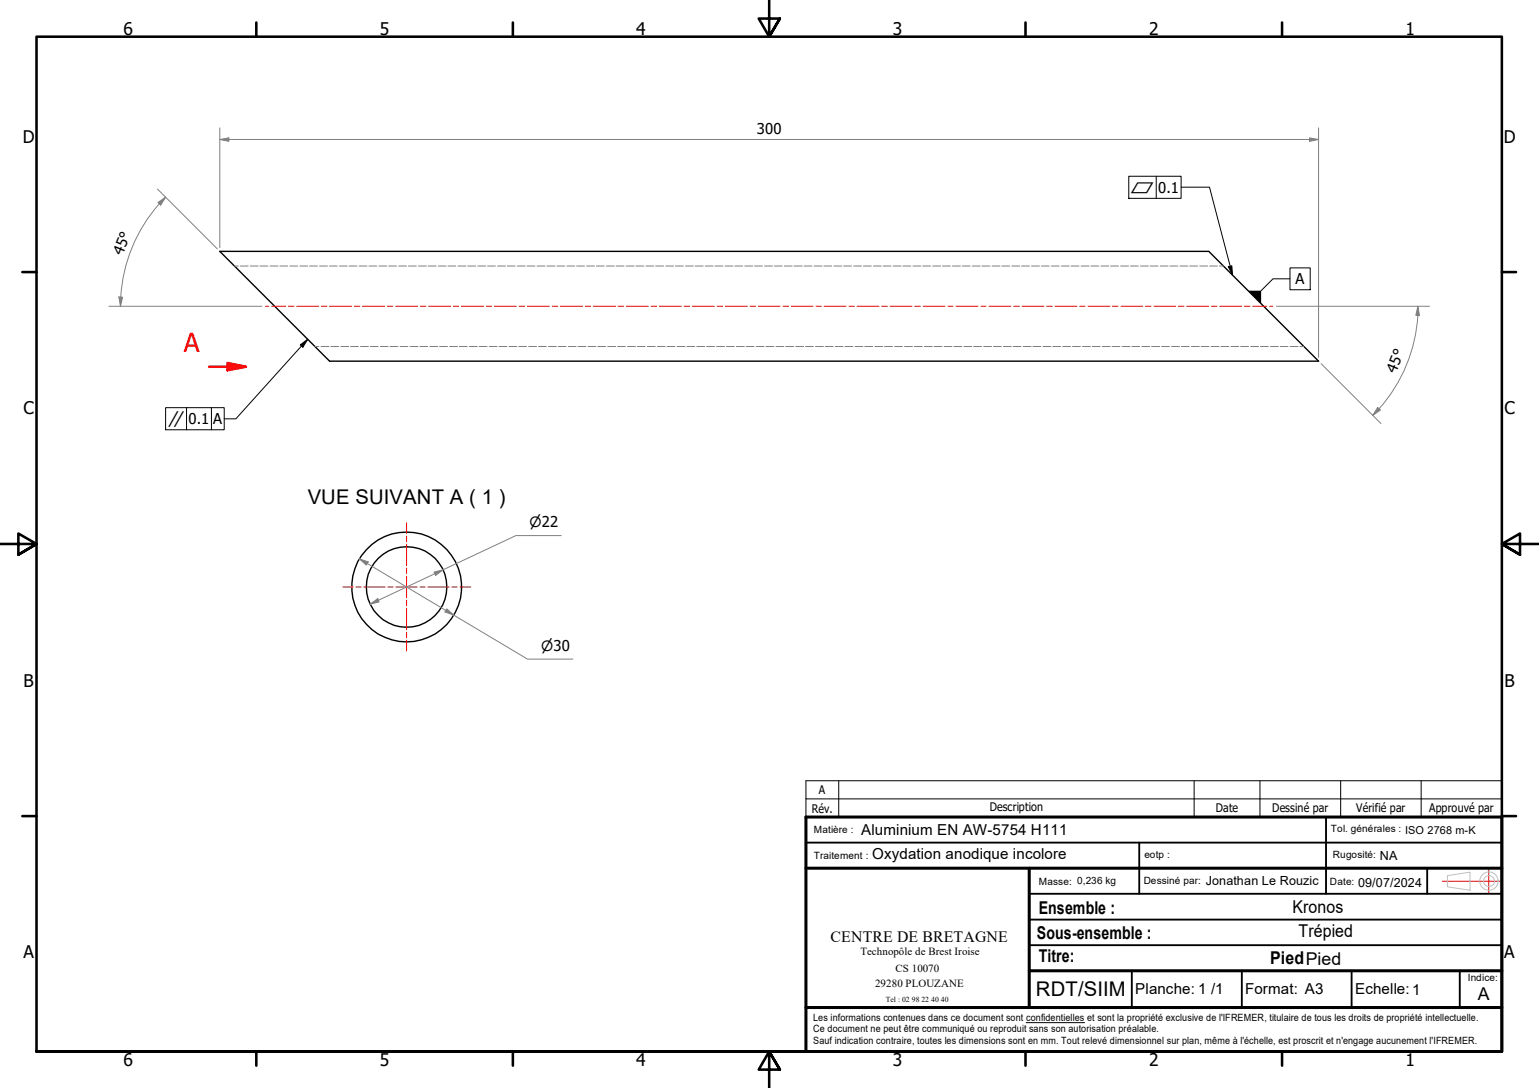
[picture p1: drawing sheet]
<svg xmlns="http://www.w3.org/2000/svg" width="420mm" height="297mm" viewBox="0 0 420 297" stroke-linecap="round" stroke-linejoin="round" font-family="sans-serif">
<g fill="none" stroke="#000" stroke-width=".38">
<path d="M60 68.6h270l30 30h-270z"/>
<circle cx="111" cy="160.3" r="15"/>
<circle cx="111" cy="160.3" r="11"/>
</g>
<g fill="none" stroke="#808080" stroke-width=".27">
<path d="M64 72.6h1.1M65.6 72.6h2.2M68.3 72.6h2.2M71 72.6h2.2M73.7 72.6h2.2M76.4 72.6h2.1M79.1 72.6h2.2M81.9 72.6h2.1M84.5 72.6h2.2M87.2 72.6h2.2M89.9 72.6h2.2M92.6 72.6h2.2"/>
<path d="M95.3 72.6h2.2M98 72.6h2.2M100.7 72.6h2.2M103.4 72.6h2.2M106.1 72.6h2.2M108.8 72.6h2.2M111.5 72.6h2.2M114.2 72.6h2.2M116.9 72.6h2.2M119.6 72.6h2.2M122.3 72.6h2.2M125 72.6h2.2"/>
<path d="M127.7 72.6h2.2M130.4 72.6h2.2M133.1 72.6h2.2M135.8 72.6h2.2M138.5 72.6h2.2M141.2 72.6h2.2M143.9 72.6h2.1M146.6 72.6h2.2M149.3 72.6h2.2M152 72.6h2.2M154.7 72.6h2.2M157.4 72.6h2.2"/>
<path d="M160.1 72.6h2.2M162.8 72.6h2.2M165.5 72.6h2.2M168.2 72.6h2.2M170.9 72.6h2.2M173.6 72.6h2.2M176.3 72.6h2.2M179 72.6h2.2M181.7 72.6h2.2M184.4 72.6h2.2M187.1 72.6h2.2M189.8 72.6h2.2"/>
<path d="M192.5 72.6h2.2M195.2 72.6h2.2M197.9 72.6h2.2M200.6 72.6h2.2M203.3 72.6h2.2M206 72.6h2.2M208.7 72.6h2.2M211.4 72.6h2.2M214.1 72.6h2.2M216.8 72.6h2.2M219.5 72.6h2.2M222.2 72.6h2.2"/>
<path d="M224.9 72.6h2.2M227.6 72.6h2.2M230.3 72.6h2.2M233 72.6h2.2M235.7 72.6h2.2M238.4 72.6h2.2M241.1 72.6h2.2M243.8 72.6h2.2M246.5 72.6h2.2M249.2 72.6h2.2M251.9 72.6h2.2M254.6 72.6h2.2"/>
<path d="M257.3 72.6h2.2M260 72.6h2.2M262.7 72.6h2.2M265.4 72.6h2.2M268.1 72.6h2.2M270.8 72.6h2.2M273.5 72.6h2.2M276.2 72.6h2.2M278.9 72.6h2.2M281.6 72.6h2.2M284.3 72.6h2.1M287 72.6h2.2"/>
<path d="M289.8 72.6h2.1M292.4 72.6h2.2M295.1 72.6h2.2M297.8 72.6h2.2M300.5 72.6h2.2M303.2 72.6h2.2M305.9 72.6h2.2M308.6 72.6h2.2M311.3 72.6h2.2M314 72.6h2.2M316.7 72.6h2.2M319.4 72.6h2.2"/>
<path d="M322.1 72.6h2.2M324.8 72.6h2.2M327.5 72.6h2.2M330.2 72.6h2.2M332.9 72.6h1.1M86 94.6h1.1M87.6 94.6h2.2M90.3 94.6h2.2M93 94.6h2.2M95.7 94.6h2.2M98.4 94.6h2.2M101.1 94.6h2.2"/>
<path d="M103.8 94.6h2.2M106.5 94.6h2.1M109.2 94.6h2.2M112 94.6h2.1M114.6 94.6h2.2M117.3 94.6h2.2M120 94.6h2.2M122.7 94.6h2.2M125.4 94.6h2.2M128.1 94.6h2.2M130.8 94.6h2.2M133.5 94.6h2.2"/>
<path d="M136.2 94.6h2.2M138.9 94.6h2.2M141.6 94.6h2.2M144.3 94.6h2.2M147 94.6h2.2M149.7 94.6h2.2M152.4 94.6h2.2M155.1 94.6h2.2M157.8 94.6h2.2M160.5 94.6h2.2M163.2 94.6h2.2M165.9 94.6h2.2"/>
<path d="M168.6 94.6h2.2M171.3 94.6h2.2M174 94.6h2.1M176.7 94.6h2.2M179.5 94.6h2.1M182.1 94.6h2.2M184.8 94.6h2.2M187.5 94.6h2.2M190.2 94.6h2.2M192.9 94.6h2.2M195.6 94.6h2.2M198.3 94.6h2.2"/>
<path d="M201 94.6h2.2M203.7 94.6h2.2M206.4 94.6h2.2M209.1 94.6h2.2M211.8 94.6h2.2M214.5 94.6h2.2M217.2 94.6h2.2M219.9 94.6h2.2M222.6 94.6h2.2M225.3 94.6h2.2M228 94.6h2.2M230.7 94.6h2.2"/>
<path d="M233.4 94.6h2.2M236.1 94.6h2.2M238.8 94.6h2.2M241.5 94.6h2.1M244.2 94.6h2.2M247 94.6h2.1M249.6 94.6h2.2M252.3 94.6h2.2M255 94.6h2.2M257.7 94.6h2.2M260.4 94.6h2.2M263.1 94.6h2.2"/>
<path d="M265.8 94.6h2.2M268.5 94.6h2.2M271.2 94.6h2.2M273.9 94.6h2.2M276.6 94.6h2.2M279.3 94.6h2.2M282 94.6h2.2M284.7 94.6h2.2M287.4 94.6h2.2M290.1 94.6h2.2M292.8 94.6h2.2M295.5 94.6h2.2"/>
<path d="M298.2 94.6h2.2M300.9 94.6h2.2M303.6 94.6h2.2M306.3 94.6h2.2M309 94.6h2.1M311.7 94.6h2.2M314.4 94.6h2.2M317.1 94.6h2.2M319.8 94.6h2.2M322.5 94.6h2.2M325.2 94.6h2.2M327.9 94.6h2.2"/>
<path d="M330.6 94.6h2.2M333.3 94.6h2.2M336 94.6h2.2M338.7 94.6h2.2M341.4 94.6h2.2M344.1 94.6h2.2M346.8 94.6h2.2M349.5 94.6h2.2M352.2 94.6h2.2M354.9 94.6h1.1"/>
</g>
<!-- layer: Lignes des vues en coupe(ISO)_IFREMER -->
<path d="M62.1 100.1h5" fill="none" stroke="#f00" stroke-width=".7"/>
<path d="M62.1 99.1l5 1-5 1z" fill-rule="evenodd" fill="#f00"/>
<path d="M62.1 99.1l5 1-5 1zM57.1 100.1h5" fill="none" stroke="#f00" stroke-width=".7"/>
<!-- layer: Cadre (ISO) -->
<g fill="none" stroke="#000" stroke-width=".7">
<path d="M70 6.1v3.9M140 6.1v3.9M210 0v10l-2.9-4.9h5.8l-2.9 4.9 2.9-4.9M280 6.1v3.9M350 6.1v3.9M6.1 74.3h3.9M410 74.3h3.9M0 148.5h10l-5-2.8v5.7l5-2.9-5 2.9M420 148.5h-10l5-2.8v5.7l-5-2.9 5 2.9M6.1 222.8h3.9M410 222.8h3.9M10 287.1v-277.1h400v277.1h-400h400"/>
<path d="M70 287.1v3.8M140 287.1v3.8M212.9 292l-2.9-4.9 2.9 4.9h-5.8l2.9-4.9v9.9M280 287.1v3.8M350 287.1v3.8"/>
</g>
<path d="M220 230h190M311 230v14M362 223.1v20.9M389.6 237v7M281 244h129M281 251.1h129M281 258h129M309 265v10.1M339 265v9.9M369 265v9.9M398.5 265v10.1" fill="none" stroke="#000" stroke-width=".51"/>
<path d="M220 237h190M281 237v38.1M220 275.1h190M281 265h129M220 287.1v-64h190v64" fill="none" stroke="#000" stroke-width=".83"/>
<!-- layer: AXE -->
<path d="M406.5 237.3v6.5M393.8 240.6h16" fill="none" stroke="#f00" stroke-width=".27"/>
<!-- layer: CONTOUR -->
<g fill="none" stroke="#c0c0c0" stroke-width=".27">
<path d="M395.2 239.1l6.1-1v5l-6.1-1z"/>
<circle cx="406.5" cy="240.6" r="2.51"/>
<circle cx="406.5" cy="240.6" r="1.49"/>
</g>
<!-- layer: Symboles(ISO)_IFREMER2 -->
<path d="M280.2 279.2h15.9" fill="none" stroke="#000" stroke-width=".27"/>
<!-- layer: Symboles(ISO)_IFREMER -->
<path d="M220 218.1v5h190v-9.9h-190v4.9h190M229 213.2v9.9M326 213.2v9.9M344 213.2v9.9M366 213.2v9.9M388 213.2v9.9" fill="none" stroke="#000" stroke-width=".27"/>
<g fill="none" stroke="#f00" stroke-width=".27">
<path d="M72.5 83.6h.8M74.2 83.6h3.8M78.7 83.6h1.6M81 83.6h6M87.8 83.6h1.5M90 83.6h6M96.8 83.6h1.4M99 83.6h6M105.7 83.6h1.6M108 83.6h6M114.7 83.6h1.6M117 83.6h6"/>
<path d="M123.8 83.6h1.4M126 83.6h6M132.8 83.6h1.4M135 83.6h6M141.7 83.6h1.6M144 83.6h6M150.7 83.6h1.6M153 83.6h6M159.8 83.6h1.4M162 83.6h6M168.7 83.6h1.5M171 83.6h6"/>
<path d="M177.7 83.6h1.6M180 83.6h6M186.8 83.6h1.5M189 83.6h6M195.8 83.6h1.4M198 83.6h6M204.7 83.6h1.5M207 83.6h6M213.7 83.6h1.6M216 83.6h6M222.8 83.6h1.4M225 83.6h6"/>
<path d="M231.8 83.6h1.4M234 83.6h6M240.7 83.6h1.6M243 83.6h6M249.7 83.6h1.6M252 83.6h6M258.8 83.6h1.4M261 83.6h6M267.8 83.6h1.4M270 83.6h6M276.7 83.6h1.6M279 83.6h6"/>
<path d="M285.8 83.6h1.5M288 83.6h6M294.8 83.6h1.4M297 83.6h6M303.7 83.6h1.5M306 83.6h6M312.7 83.6h1.6M315 83.6h6M321.8 83.6h1.5M324 83.6h6M330.8 83.6h1.4M333 83.6h6"/>
<path d="M339.7 83.6h1.5M342 83.6h3.8M346.6 83.6h.9"/>
</g>
<!-- layer: Marque de centre(ISO)_IFREMER -->
<g fill="none" stroke="#f00" stroke-width=".27">
<path d="M111 142.7v3M111 146.4v1.5M111 148.6v5.8M111 155.1v1.5M111 157.3v5.9M93.5 160.3h3M97.2 160.3h1.4M99.3 160.3h5.9M105.9 160.3h1.5M108.1 160.3h5.8M111 163.9v1.4M111 166.1v5.8"/>
<path d="M111 172.6v1.5M111 174.8v2.9M114.7 160.3h1.4M116.8 160.3h5.9M123.4 160.3h1.4M125.6 160.3h2.9"/>
</g>
<!-- layer: Cotes(ISO)_IFREMER -->
<path d="M121 155.6l-2.3 1" fill="none" stroke="#808080" stroke-width=".27"/>
<path d="M118.5 156.2l2.5-.6-2.1 1.5z" fill-rule="evenodd" fill="#808080"/>
<path d="M118.5 156.2l2.5-.6-2.1 1.5zM103.3 163.9l-2.3 1.1" fill="none" stroke="#808080" stroke-width=".27"/>
<path d="M101 165l2.1-1.6 .4 .9z" fill-rule="evenodd" fill="#808080"/>
<path d="M118.7 156.6l-15.4 7.3M153.2 146.2h-12.4l-19.8 9.4M101 165l2.1-1.6 .4 .9zM121.7 166.7l2.2 1.2" fill="none" stroke="#808080" stroke-width=".27"/>
<path d="M122 166.2l1.9 1.7-2.4-.8z" fill-rule="evenodd" fill="#808080"/>
<path d="M98.1 152.6l2.2 1.2M122 166.2l1.9 1.7-2.4-.8z" fill="none" stroke="#808080" stroke-width=".27"/>
<path d="M98.1 152.6l2.4 .8-.5 .9z" fill-rule="evenodd" fill="#808080"/>
<path d="M45.2 53.8l-1.7 1.9M98.1 152.6l2.4 .8-.5 .9zM100.3 153.8l21.4 12.9M123.9 167.9l20.1 12h12.4" fill="none" stroke="#808080" stroke-width=".27"/>
<path d="M43.1 55.3l2.1-1.5-1.3 2.2z" fill-rule="evenodd" fill="#808080"/>
<path d="M43.1 55.3l2.1-1.5-1.3 2.2zM33 81.1l-.1 2.5" fill="none" stroke="#808080" stroke-width=".27"/>
<path d="M32.4 81.1h1.1l-.6 2.5z" fill-rule="evenodd" fill="#808080"/>
<path d="M43 51.6l16.3 16.3M43.5 55.6a42.1 42.1 0 0 0-10.5 25.5M29.7 83.6h41.8M32.4 81.1h1.1l-.6 2.5zM387.1 83.6l-.1 2.5" fill="none" stroke="#808080" stroke-width=".27"/>
<path d="M387.1 83.6l.4 2.6-1-.1z" fill-rule="evenodd" fill="#808080"/>
<path d="M387.1 83.6l.4 2.6-1-.1zM376.5 111.6l-1.7 1.8" fill="none" stroke="#808080" stroke-width=".27"/>
<path d="M376.1 111.2l.8 .7-2.1 1.5z" fill-rule="evenodd" fill="#808080"/>
<path d="M60 38.1h2.5M348.5 83.6h41.8M360.7 99.3l16.3 16.3M387.1 86.1a42.1 42.1 0 0 1-10.6 25.5M376.1 111.2l.8 .7-2.1 1.5z" fill="none" stroke="#808080" stroke-width=".27"/>
<!-- layer: Symboles(ISO)_IFREMER -->
<path d="M308.2 48.1h14.3v6.1h-14.3zM315.7 48.1v6.1M322.5 51.1h7.7l6.3 24M335.3 72.8l1-.2 .2 2.5zM352.2 76.1h-4.7l-3.2 3.3M352.2 73.1h5.5v6h-5.5zM82 94.2l2-1.6-1.3 2.2zM84 92.6l-19.6 21.7h-3.2M45.2 111.3h16v6h-16zM50.9 111.3v6M57.7 111.3v6" fill="none" stroke="#000" stroke-width=".27"/>
<g fill="#000">
<path d="M335.3 72.8l1-.2 .2 2.5z" fill-rule="evenodd"/>
<path d="M82 94.2l2-1.6-1.3 2.2z" fill-rule="evenodd"/>
<path d="M340.7 79.4h3.6v3.5z" fill-rule="evenodd"/>
</g>
<!-- layer: Cotes(ISO)_IFREMER -->
<path d="M60 38.1l2.5-.5v1z" fill-rule="evenodd" fill="#808080"/>
<path d="M60 38.1l2.5-.5v1zM357.5 38.1h2.5" fill="none" stroke="#808080" stroke-width=".27"/>
<path d="M357.5 37.6l2.5 .5-2.5 .5z" fill-rule="evenodd" fill="#808080"/>
<path d="M60 34.9v32.7M62.5 38.1h295M357.5 37.6l2.5 .5-2.5 .5zM360 34.9v62.7" fill="none" stroke="#808080" stroke-width=".27"/>
<text font-size="7.2" fill="#f00" x="50.2" y="96.1">A</text>
<g font-size="5.5">
<text x="84" y="137.6">VUE SUIVANT A ( 1 )</text>
<text x="282.8" y="272">RDT/SIIM</text>
</g>
<g font-size="4.8">
<text x="33.7" y="9.6">6</text>
<text x="103.7" y="9.6">5</text>
<text x="173.7" y="9.6">4</text>
<text x="243.7" y="9.6">3</text>
<text x="313.7" y="9.6">2</text>
<text x="383.7" y="9.6">1</text>
<text x="6.2" y="38.9">D</text>
<text x="410.5" y="38.9">D</text>
<text x="6.4" y="113.1">C</text>
<text x="410.7" y="113.1">C</text>
<text x="6.4" y="187.4">B</text>
<text x="410.7" y="187.4">B</text>
<text x="283.6" y="249.4">Ensemble :</text>
<text x="352.9" y="249.3">Kronos</text>
<text x="283.1" y="256.3">Sous-ensemble :</text>
<text x="354.5" y="255.8">Trépied</text>
<text x="6.4" y="261.7">A</text>
<text x="283.6" y="262.7">Titre:</text>
<text x="346.8" y="263.3">PiedPied</text>
<text x="410.7" y="261.7">A</text>
<text x="403.4" y="273.1">A</text>
<text x="33.7" y="290.9">6</text>
<text x="103.7" y="290.9">5</text>
<text x="173.7" y="290.9">4</text>
<text x="243.7" y="290.9">3</text>
<text x="313.7" y="290.9">2</text>
<text x="383.7" y="290.9">1</text>
</g>
<text font-size="4.3" x="226.8" y="257.2">CENTRE DE BRETAGNE</text>
<g font-size="4.1">
<text x="206.6" y="36.5">300</text>
<text x="316.2" y="52.6">0.1</text>
<text x="33.4" y="69.8" transform="rotate(-68 33.4 69.8)">45°</text>
<text x="353.7" y="77.6">A</text>
<text x="381.1" y="102" transform="rotate(-68 381.1 102)">45°</text>
<text x="51.4" y="115.8">0.1</text>
<text x="58.2" y="115.8">A</text>
<text x="235.1" y="228">Aluminium EN AW-5754 H111</text>
<text x="238.1" y="234.6">Oxydation anodique incolore</text>
<text x="309.9" y="271.5">Planche: 1 /1</text>
<text x="339.9" y="271.5">Format: A3</text>
<text x="370" y="271.5">Echelle:1</text>
</g>
<g font-size="3.9">
<text x="308.7" y="52.6">⏥</text>
<text x="45.7" y="116.6">∥</text>
<text x="144.6" y="143.9">⌀22</text>
<text x="147.8" y="177.7">⌀30</text>
</g>
<g font-size="3.4">
<text x="376.7" y="234.8">NA</text>
<text x="329.2" y="241.7">Jonathan Le Rouzic</text>
<text x="370.8" y="242.2">09/07/2024</text>
</g>
<g font-size="3.2">
<text x="221.6" y="221.9">Rév.</text>
<text x="223.6" y="216.8">A</text>
<text x="270.2" y="221.4">Description</text>
<text x="331.9" y="221.7">Date</text>
<text x="347.3" y="221.6">Dessiné par</text>
<text x="370.3" y="221.6">Vérifié par</text>
<text x="390.2" y="221.6">Approuvé par</text>
</g>
<g font-size="3">
<text x="234.9" y="260.8">Technopôle de Brest Iroise</text>
<text x="238.9" y="269.5">29280 PLOUZANE</text>
<text x="244.5" y="265.4">CS 10070</text>
</g>
<g font-size="2.7">
<text x="222.2" y="227.5">Matière :</text>
<text x="363.3" y="227.3">Tol. générales : ISO 2768 m-K</text>
<text x="222.2" y="234.5">Traitement :</text>
<text x="312.4" y="234.3">eotp :</text>
<text x="363.9" y="234.2">Rugosité:</text>
<text x="283.7" y="241.5">Masse: 0,236 kg</text>
<text x="312.2" y="241.5">Dessiné par:</text>
<text x="363.1" y="241.7">Date:</text>
<text x="400.7" y="267.9">Indice:</text>
<text x="222" y="278.8">Les informations contenues dans ce document sont confidentielles et sont la propriété exclusive de l'IFREMER, titulaire de tous les droits de propriété intellectuelle.</text>
<text x="222" y="281.9">Ce document ne peut être communiqué ou reproduit sans son autorisation préalable.</text>
<text x="222" y="285">Sauf indication contraire, toutes les dimensions sont en mm. Tout relevé dimensionnel sur plan, même à l'échelle, est proscrit et n'engage aucunement l'IFREMER.</text>
</g>
<g font-size="2.1">
<text x="241.8" y="273.5">Tel : 02</text>
<text x="248.9" y="273.5">98</text>
<text x="251.6" y="273.5">22</text>
<text x="254.2" y="273.5">40</text>
<text x="256.9" y="273.5">40</text>
</g>
</svg>
